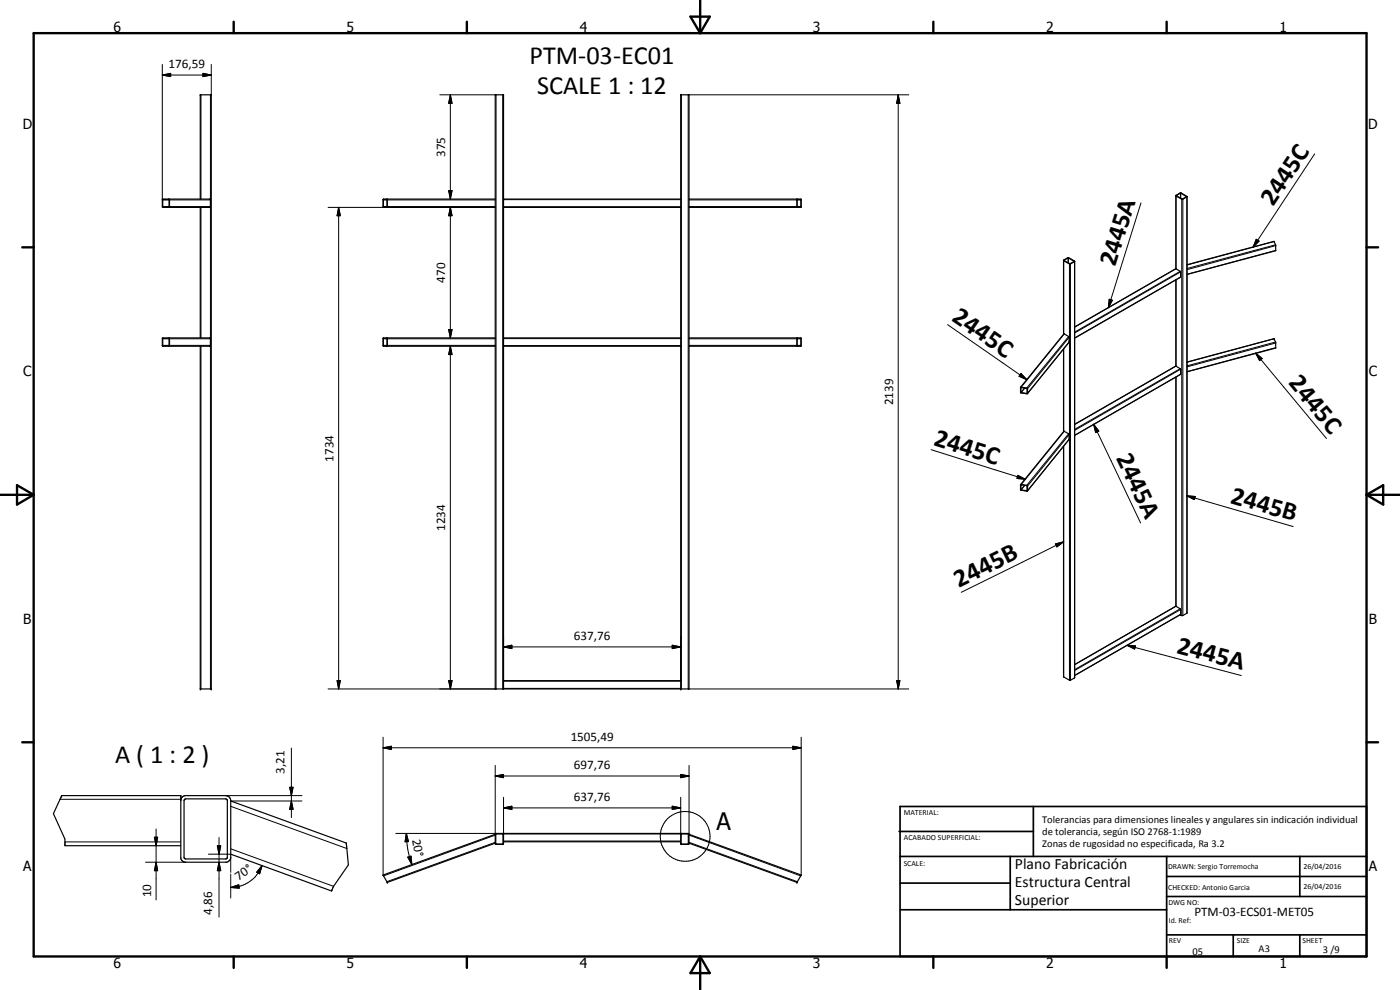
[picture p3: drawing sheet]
<svg xmlns="http://www.w3.org/2000/svg" width="420mm" height="297mm" viewBox="0 0 420 297" stroke-linecap="round" stroke-linejoin="round" font-family="sans-serif">
<g fill="none" stroke="#000" stroke-width=".35">
<path d="M48.8 59.7h14.2l.1 .2v2.2l-.2 .1h-14l-.2-.1zM48.8 59.9h1.9v2.2l-1.9-.1zM50.7 59.7l.2 2.4-.2 .1M60.1 59.7v-31.3h3.3v178.3h-3.3v-102.8M115.1 59.9h.1M115.1 59.9v2.1M115.1 59.9h1M116.1 59.9h.1M116.2 59.7l-.1 2.5M116.2 59.9v2.1M148.6 59.7l-33.6 .2 .1 2.3h33.5M151.1 59.7h53.2"/>
<path d="M206.8 59.7l33.6 .2-.1 2.3h-33.5M239.2 59.7l.1 2.5M239.3 59.9l-.1 .1M239.3 59.9h1M239.3 59.9h.1M240.3 59.9h.1M240.3 59.9v2.1M352.9 58.7l1.8 1.1 1.6-.8M353 58.7l1.4-.7 1.7 1-1.3 .7zM356.1 59h.1M60.1 62.2v39.2M115.1 62v.1"/>
<path d="M115.1 62.1h1M116.2 62l-.1 .1M151.1 62.2h53.2M239.2 62l1.1 .1M240.3 62v.1M319.2 78.1l1.8 1.1 1.5-.8M319.3 78.1l1.3-.7 1.8 1-1.3 .8zM321.1 79.1v.1M356.3 79.4l26-7a3.6 3.6 0 0 1 .6 2.8l-26.6 7.1M352.8 80.6l1.5 .8v1.8l-31.8 18.3M352.8 80.6l-30.3 17.5M352.9 80.6v-21.9l1.5-.8 1.9 1.1v124.9l-1.3 .8-.8-.3"/>
<path d="M352.9 83.9v26M354.3 81.5v.1M354.3 83.1h.1M48.8 101.4h14.2l.1 .1v2.2l-.1 .2h-14.2zM48.8 101.6h1.9v2.1h-1.9zM50.7 101.4v2.5M115.1 101.6h1M115.1 103.7h1M115.1 101.6v2.1M115.1 101.6h.1M115.1 103.7h.1M116.1 101.6h.1"/>
<path d="M116.2 101.4v2.5M116.2 101.6v2.1M116.2 103.7h-.1M148.6 101.4l-33.6 .1 .1 2.4h33.5M151.1 101.4h53.2M151.1 103.9h53.2M206.8 101.4l33.6 .1v2.4h-33.6M239.2 103.6l1.1 .1M239.2 101.4v2.5M240.3 101.6h-1.1M240.3 101.6v2.1M240.3 101.6h.1"/>
<path d="M240.3 103.7h.1M306.3 116.2l.1 1.7 1.9 .2M306.3 116.2l2 .3v1.6M306.3 116.2l13-16 1.4 .8 .1 1.7-12.5 15.4M306.4 116.3l1.7 .2 .1 1.5-1.8-.2zM319.2 100.3v-22.2l1.4-.8 1.9 1.1v125M319.2 104.8v24.7M352.8 109.9l1.5 .8v1.7M352.8 109.9l-30.3 17.4M352.9 113.2v68.7M354.3 110.7v.1M354.3 112.4l-31.8 18.2"/>
<path d="M354.3 112.3h.1M356.3 108.6l26-7a3.2 3.2 0 0 1 .6 2.8l-26.6 7.1M319.2 133.9v69.2l1.8 1 1.5-.7M306.3 145.4l2 .3v1.6M306.3 145.4l.1 1.7 1.9 .2M306.3 145.4l13-16 1.4 .7 .1 1.8-12.5 15.4M306.4 145.5l1.7 .2 .1 1.5-1.8-.2zM308.1 147.2h.1M352.8 181.9l1.5 .8v1.7l-31.8 18.3M352.8 181.9l-30.3 17.5M151.1 204.2h53.2M151.1 206.7v-178.3h-2.5v178.3h58.2v-178.3h-2.5v178.3"/>
<path d="M322.5 203.4h.1M18.5 238.8l-2.5 5.3 3.5 7.6v2h34.8M18.5 238.7v.1M18.5 238.7h35.8v18.8l.4 .8 .7 .4h12.6l1-.6 .2-.9v-17a1.52 1.52 0 0 0-1.5-1.5h-12l-1 .4-.4 .8M55.3 239.9l.4-.2h12l.4 .2v17.6l-.4 .2h-12l-.4-.2zM69.2 240.3l34.7 12.6 .7 6.6-4.5 6.4M69.2 256.3l30.3 11M148.6 250.3l-33.6 12.3 1.2 2.2 32.4-11.8M148.6 250.3l.2-.2h2.1l.2 .2M148.8 250.2h2.1v3h-2.1zM151.1 252.6h53.2M204.3 250.1h-53.2v3l-.2 .3-2.2-.2-.1-2.9"/>
<path d="M204.3 250.1l.1 3.3 2.3-.2 .1-2.9M204.3 250.1h2.3l.2 .2M204.3 250.1v.1M204.5 250.2h2.1v3h-2.1zM206.6 253.2h-.1M206.8 250.3l33.6 12.3-1.2 2.2-32.4-11.8M99.5 267.3h.1M100.1 265.9l-.6 1.4M100.1 265.9h.1"/>
</g>
<g fill="none" stroke="#000" stroke-width=".3">
<path d="M48.7 19.3v40.7M63.4 19.3v9.1M48.7 22.5l2.5-.5v1zM48.7 22.5h14.7M60.3 28.4v31.3M60.9 22l2.5 .5-2.5 .5zM63.1 28.4v178.3M132 28.4h16.9v178.3h-50.4M135.2 28.4l.5 2.6h-1zM135.2 28.4v31.3M150.9 28.4v178.3M204.5 28.4v178.3"/>
<path d="M206.5 28.4v178.3M206.8 28.4h65.9M269.6 28.4l.5 2.6h-1zM269.6 28.4v178.3M48.8 60h1.9M50.9 60h12.2M115.1 60h1.1M116.2 60h32.4M134.7 57.2h1l-.5 2.5zM151.1 59.9h53.2M206.8 60h33.6M353 58.8l-.1 21.8-30.4 17.6"/>
<path d="M353 58.7h.1M354.3 58v1.4M354.4 58v1.5M354.7 59.8v124.9M355 59.8v124.9M356.1 59h.1M356.2 59.1v124.9M394.5 46.2l-18.4 28M48.8 62h1.9M50.9 62h12.2M60.3 62.2v39.2M98.5 62.2h17.6"/>
<path d="M101.6 62.2l.5 2.5h-.9zM101.6 62.2v144.5M115.1 62h1.1M116.2 62h32.4M135.2 62.2l.5 2.5h-1zM135.2 62.2v39.2M151.1 62h53.2M206.8 62h33.6M319.2 78.2v22M319.3 78.1h.1M320.5 77.4v1.5M320.6 77.4v1.5"/>
<path d="M321 79.2v124.9M321.3 79.2v124.9M322.4 78.4h.1M322.5 78.5v124.9M342.4 60.9l-9.8 31.4M377 71.8l.9 .5-1.8 1.9zM382.3 72.5l-26 7M382.8 73.4l-26.5 7.2M382.9 75.1l-26.6 7.2M382.9 73.7l-26.6 7.2M134.7 98.9h1l-.5 2.5zM284.4 97.4l23.8 16.5"/>
<path d="M332.9 89.8l.9 .3-1.2 2.2zM353 83.9v26M354.2 81.4l-31.7 18.3M354.3 83.1l-31.8 18.3M354.3 81.6l-31.8 18.3M48.8 103.6h1.9M48.8 101.6h1.9M50.9 103.6h12.2M50.9 101.6h12.2M60.3 103.9v102.8M115.1 103.6h1.1M115.1 101.6h1.1"/>
<path d="M116.2 103.6h32.4M116.2 101.6h32.4M135.2 103.9l.5 2.5h-1zM135.2 103.9v102.8M151.1 101.6h53.2M151.1 103.7h53.2M206.8 103.6h33.6M206.8 101.6h33.6M306.4 112.1l1.8 1.8-2.4-1zM306.4 116.3h.1M307.5 116.5l-1.1 1.2M307.5 116.5l-1 1.3"/>
<path d="M308.2 118l-.1 .1M319.2 104.7v24.8M319.4 100.2l-12.9 16M320.7 101l-12.6 15.4M320.8 102.6l-12.4 15.4M320.8 101.2l-12.4 15.4M352.9 109.9l-30.4 17.5M353 113.1l-.1 68.8-30.4 17.5M354.2 110.6l-31.7 18.2M354.3 110.8l-31.8 18.3M354.3 112.3l-31.8 18.3M376.8 106l2 1.6-.8 .6z"/>
<path d="M376.8 106l21.3 25.6M382.3 101.6l-26 7.1M382.8 102.6l-26.5 7.2M382.9 104.3l-26.6 7.2M382.9 102.9l-26.6 7.2M279.4 134.9l28.3 8.9M319.2 133.9v69.2M319.4 129.4l-12.9 16M320.7 130.1l-12.6 15.5M320.8 131.8l-12.4 15.4M320.8 130.4l-12.4 15.4M328.2 127.3l1.6 2-1 .5z"/>
<path d="M328.2 127.3l14.1 29.6M305.5 142.6l2.2 1.2-2.5-.2zM306.4 145.5h.1M307.5 145.6l-1.1 1.3M307.5 145.7l-1 1.3M308.2 147.2h-.1M356.2 148.8l2.5 .2-.3 .9zM356.2 148.8l31.9 9.2M316.8 163.2l2.4-.6-2 1.5zM319.2 162.6l-30.7 15.1M151.1 194.1l2.5-.5v1zM151.1 194.1h53.2"/>
<path d="M151.1 190.9v13.3M201.7 193.6l2.6 .5-2.6 .5zM204.3 190.9v13.3M338.2 193.6l2.6 .2-.3 .9zM338.2 193.6l34.3 9.1M354.2 182.7l-31.7 18.2M354.3 182.9l-31.8 18.3M354.3 184.3l-31.8 18.3M101.2 204.2h.9l-.5 2.5zM134.7 204.2h1l-.5 2.5zM151.1 204.4h53.2M151.1 206.5h53.2"/>
<path d="M206.8 206.7h65.9M269.1 204.2h1l-.5 2.5zM18 239.8h36.3M67.7 238.7h22.9M86.9 236.2h1.1l-.6 2.5zM87.4 224.5v20.8M115 224.4l2.5-.5v1zM115 224.4h125.4M115 221.2v41.4M148.6 232.8l2.5-.4v.9zM148.6 232.8h58.2M148.6 229.7v20.6"/>
<path d="M151.1 239.2v10.9M204.3 232.4l2.5 .4-2.5 .5zM204.3 239.2v10.9M206.8 229.7v20.6M237.9 223.9l2.5 .5-2.5 .5zM240.4 221.2v41.4M19.5 252.6h34.8M43.7 258.7h12M46.3 251.2h1l-.4 2.5zM46.9 258.7l.4 2.5h-1zM46.9 248.7v21.3M62.6 256.3h6.6"/>
<path d="M65.2 253.8h1l-.5 2.5zM65.7 258.7l.5 2.5h-1zM65.7 251.3v23.9M69.2 254.7l30.9 11.2M69.2 241.9l34.9 12.7M69.2 240.3h21.4M69.2 257.2v4.5M78.6 259.7l-.7 2.5-.9-.5zM78.6 259.7a10 10 0 0 1-6.2 6.1l-3.2 .5M87.4 240.3l.6 2.5h-1.1zM118.8 250.1h30.1M122 250.1l.6 2.4-1 .1z"/>
<path d="M122 250.1l.4 4.7 1.2 4.6M122.4 257.2l.9-.3 .3 2.5zM148.6 250.6l-33.5 12.2M148.6 252.7l-32.5 11.8M151.1 242.4l2.5-.5v1zM151.1 252.3h53.2M151.1 250.2h53.2M151.1 242.4h53.2M201.7 241.9l2.6 .5-2.6 .5zM206.8 250.6l33.5 12.2M206.8 252.7l32.5 11.8M69.2 266.3l2.5-.8 .1 1z"/>
<path d="M69.2 262.3v7.2"/>
<circle cx="205.6" cy="250.9" r="7.5"/>
</g>
<g fill="#000">
<circle cx="60.1" cy="28.4" r=".18"/>
<circle cx="63.4" cy="28.4" r=".18"/>
<circle cx="204.3" cy="28.4" r=".18"/>
<circle cx="319.3" cy="78.1" r=".18"/>
<circle cx="322.4" cy="78.4" r=".18"/>
<circle cx="382.3" cy="101.6" r=".18"/>
<circle cx="320.8" cy="131.9" r=".18"/>
<circle cx="354.3" cy="184.4" r=".18"/>
<circle cx="60.1" cy="206.7" r=".18"/>
<circle cx="63.4" cy="206.7" r=".18"/>
<circle cx="204.3" cy="206.7" r=".18"/>
<circle cx="151.1" cy="250.1" r=".18"/>
<circle cx="204.3" cy="250.1" r=".18"/>
<circle cx="116.2" cy="264.8" r=".18"/>
<circle cx="239.2" cy="264.8" r=".18"/>
</g>
<g fill="none" stroke="#000" stroke-width=".71">
<path d="M10.1 9.9h400v277.1h-400zM70.1 6.5v3.4M140.1 6.5v3.4M207.2 5h5.8l-2.9 4.9zM210.1 0v9.9M280.1 6.5v3.4M350.1 6.5v3.4M6.7 74.2h3.4M410.1 74.2h3.5M.1 148.5h10M5.1 145.6l5 2.9-5 2.9zM410.1 148.5h10"/>
<path d="M410.1 148.5l5-2.9v5.8zM6.7 222.7h3.4M410.1 222.7h3.5M70.1 287v3.4M140.1 287v3.4M210.1 287v10M210.1 287l2.9 5h-5.8zM280.1 287v3.4M350.1 287v3.4"/>
</g>
<g fill="none" stroke="#000" stroke-width=".51">
<path d="M269.8 249.5h40.3M270.1 242h140v45h-140zM270.1 257h140M303.2 257v16M310.1 242v15M350.1 257v30M390.1 257v12M270.1 265h33.1M270.1 273h80M350.1 269h60M350.1 263h60M350.1 280.5h60"/>
<path d="M370.1 280.5v6.5M390.1 280.5v6.5"/>
</g>
<g fill="#000">
<path d="M48.7 22.5l2.5-.5v1zM60.9 22l2.5 .5-2.5 .5zM135.2 28.4l.5 2.6h-1zM269.6 28.4l.5 2.6h-1zM134.7 57.2h1l-.5 2.5zM101.6 62.2l.5 2.5h-.9zM135.2 62.2l.5 2.5h-1zM377 71.8l.9 .5-1.8 1.9zM134.7 98.9h1l-.5 2.5zM332.9 89.8l.9 .3-1.2 2.2zM135.2 103.9l.5 2.5h-1zM306.4 112.1l1.8 1.8-2.4-1z"/>
<path d="M376.8 106l2 1.6-.8 .6zM328.2 127.3l1.6 2-1 .5zM305.5 142.6l2.2 1.2-2.5-.2zM356.2 148.8l2.5 .2-.3 .9zM316.8 163.2l2.4-.6-2 1.5zM151.1 194.1l2.5-.5v1zM201.7 193.6l2.6 .5-2.6 .5zM338.2 193.6l2.6 .2-.3 .9zM101.2 204.2h.9l-.5 2.5zM134.7 204.2h1l-.5 2.5zM269.1 204.2h1l-.5 2.5zM86.9 236.2h1.1l-.6 2.5z"/>
<path d="M115 224.4l2.5-.5v1zM148.6 232.8l2.5-.4v.9zM204.3 232.4l2.5 .4-2.5 .5zM237.9 223.9l2.5 .5-2.5 .5zM46.3 251.2h1l-.4 2.5zM65.2 253.8h1l-.5 2.5zM87.4 240.3l.6 2.5h-1.1zM122.4 257.2l.9-.3 .3 2.5zM122 250.1l.6 2.4-1 .1zM151.1 242.4l2.5-.5v1zM201.7 241.9l2.6 .5-2.6 .5zM46.9 258.7l.4 2.5h-1z"/>
<path d="M65.7 258.7l.5 2.5h-1zM69.2 266.3l2.5-.8 .1 1zM78.6 259.7l-.7 2.5-.9-.5z"/>
</g>
<g font-size="7.9">
<text x="158.9" y="19.2">PTM-03-EC01</text>
<text x="161.2" y="28.2">SCALE 1 : 12</text>
<text x="382.1" y="62.1" transform="rotate(-57 382.1 62.1)">2445C</text>
<text x="334.7" y="80.2" transform="rotate(-73 334.7 80.2)">2445A</text>
<text x="285.3" y="96.1" transform="rotate(35 285.3 96.1)">2445C</text>
<text x="386.5" y="115.1" transform="rotate(50 386.5 115.1)">2445C</text>
<text x="279.9" y="133.4" transform="rotate(17 279.9 133.4)">2445C</text>
<text x="334.8" y="137.5" transform="rotate(65 334.8 137.5)">2445A</text>
<text x="369" y="150.8" transform="rotate(16 369 150.8)">2445B</text>
<text x="287.8" y="176.3" transform="rotate(-26 287.8 176.3)">2445B</text>
<text x="352.9" y="195.8" transform="rotate(15 352.9 195.8)">2445A</text>
<text x="34.5" y="228.9">A ( 1 : 2 )</text>
</g>
<text font-size="7.2" x="215" y="248.9">A</text>
<g font-size="4.7">
<text x="304.6" y="260.8">Plano Fabricación</text>
<text x="304.6" y="266.2">Estructura Central</text>
<text x="304.6" y="271.6">Superior</text>
</g>
<g font-size="4.2">
<text x="34" y="9.6">6</text>
<text x="104" y="9.6">5</text>
<text x="174" y="9.6">4</text>
<text x="244" y="9.6">3</text>
<text x="314" y="9.6">2</text>
<text x="384" y="9.6">1</text>
<text x="6.8" y="38.7">D</text>
<text x="410.6" y="38.7">D</text>
<text x="7" y="112.9">C</text>
<text x="410.8" y="112.9">C</text>
<text x="7" y="187.1">B</text>
<text x="410.8" y="187.1">B</text>
<text x="7" y="261.4">A</text>
<text x="410.8" y="261.4">A</text>
<text x="34" y="290.4">6</text>
<text x="104" y="290.4">5</text>
<text x="174" y="290.4">4</text>
<text x="244" y="290.4">3</text>
<text x="314" y="290.4">2</text>
<text x="384" y="290.4">1</text>
</g>
<g font-size="3.9">
<text x="50.6" y="20.4">176,59</text>
<text x="133.6" y="47.1" transform="rotate(-90 133.6 47.1)">375</text>
<text x="133.6" y="84.8" transform="rotate(-90 133.6 84.8)">470</text>
<text x="268" y="121.6" transform="rotate(-90 268 121.6)">2139</text>
<text x="100.1" y="138.5" transform="rotate(-90 100.1 138.5)">1734</text>
<text x="133.6" y="159.3" transform="rotate(-90 133.6 159.3)">1234</text>
<text x="172.2" y="192">637,76</text>
<text x="171.3" y="222.3">1505,49</text>
<text x="85.4" y="232.2" transform="rotate(-90 85.4 232.2)">3,21</text>
<text x="172.2" y="230.8">697,76</text>
<text x="172.2" y="240.3">637,76</text>
<text x="123.7" y="251.9" transform="rotate(80 123.7 251.9)">20°</text>
<text x="45.3" y="269.2" transform="rotate(-90 45.3 269.2)">10</text>
<text x="71.6" y="264.2" transform="rotate(-35 71.6 264.2)">70°</text>
<text x="63.7" y="274.4" transform="rotate(-90 63.7 274.4)">4,86</text>
<text x="358.5" y="275">PTM-03-ECS01-MET05</text>
</g>
<g font-size="3.1">
<text x="312.7" y="246.8">Tolerancias para dimensiones lineales y angulares sin indicación individual</text>
<text x="312.7" y="250.4">de tolerancia, según ISO 2768-1:1989</text>
<text x="312.7" y="254">Zonas de rugosidad no especificada, Ra 3.2</text>
<text x="357.9" y="286.4">05</text>
<text x="377.7" y="285.6">A3</text>
<text x="397" y="285.9">3 /9</text>
</g>
<g font-size="2.4">
<text x="271.2" y="244.4">MATERIAL:</text>
<text x="271.3" y="252">ACABADO SUPERFICIAL:</text>
<text x="271.2" y="259.7">SCALE:</text>
<text x="350.6" y="260.8">DRAWN: Sergio Torremocha</text>
<text x="391.2" y="260.6">26/04/2016</text>
<text x="350.6" y="267">CHECKED: Antonio Garcia</text>
<text x="391.2" y="266.7">26/04/2016</text>
<text x="350.6" y="271.4">DWG NO:</text>
<text x="350.8" y="276.9">Id. Ref:</text>
<text x="350.8" y="282.8">REV</text>
<text x="371.2" y="282.9">SIZE</text>
<text x="390.9" y="282.9">SHEET</text>
</g>
</svg>
